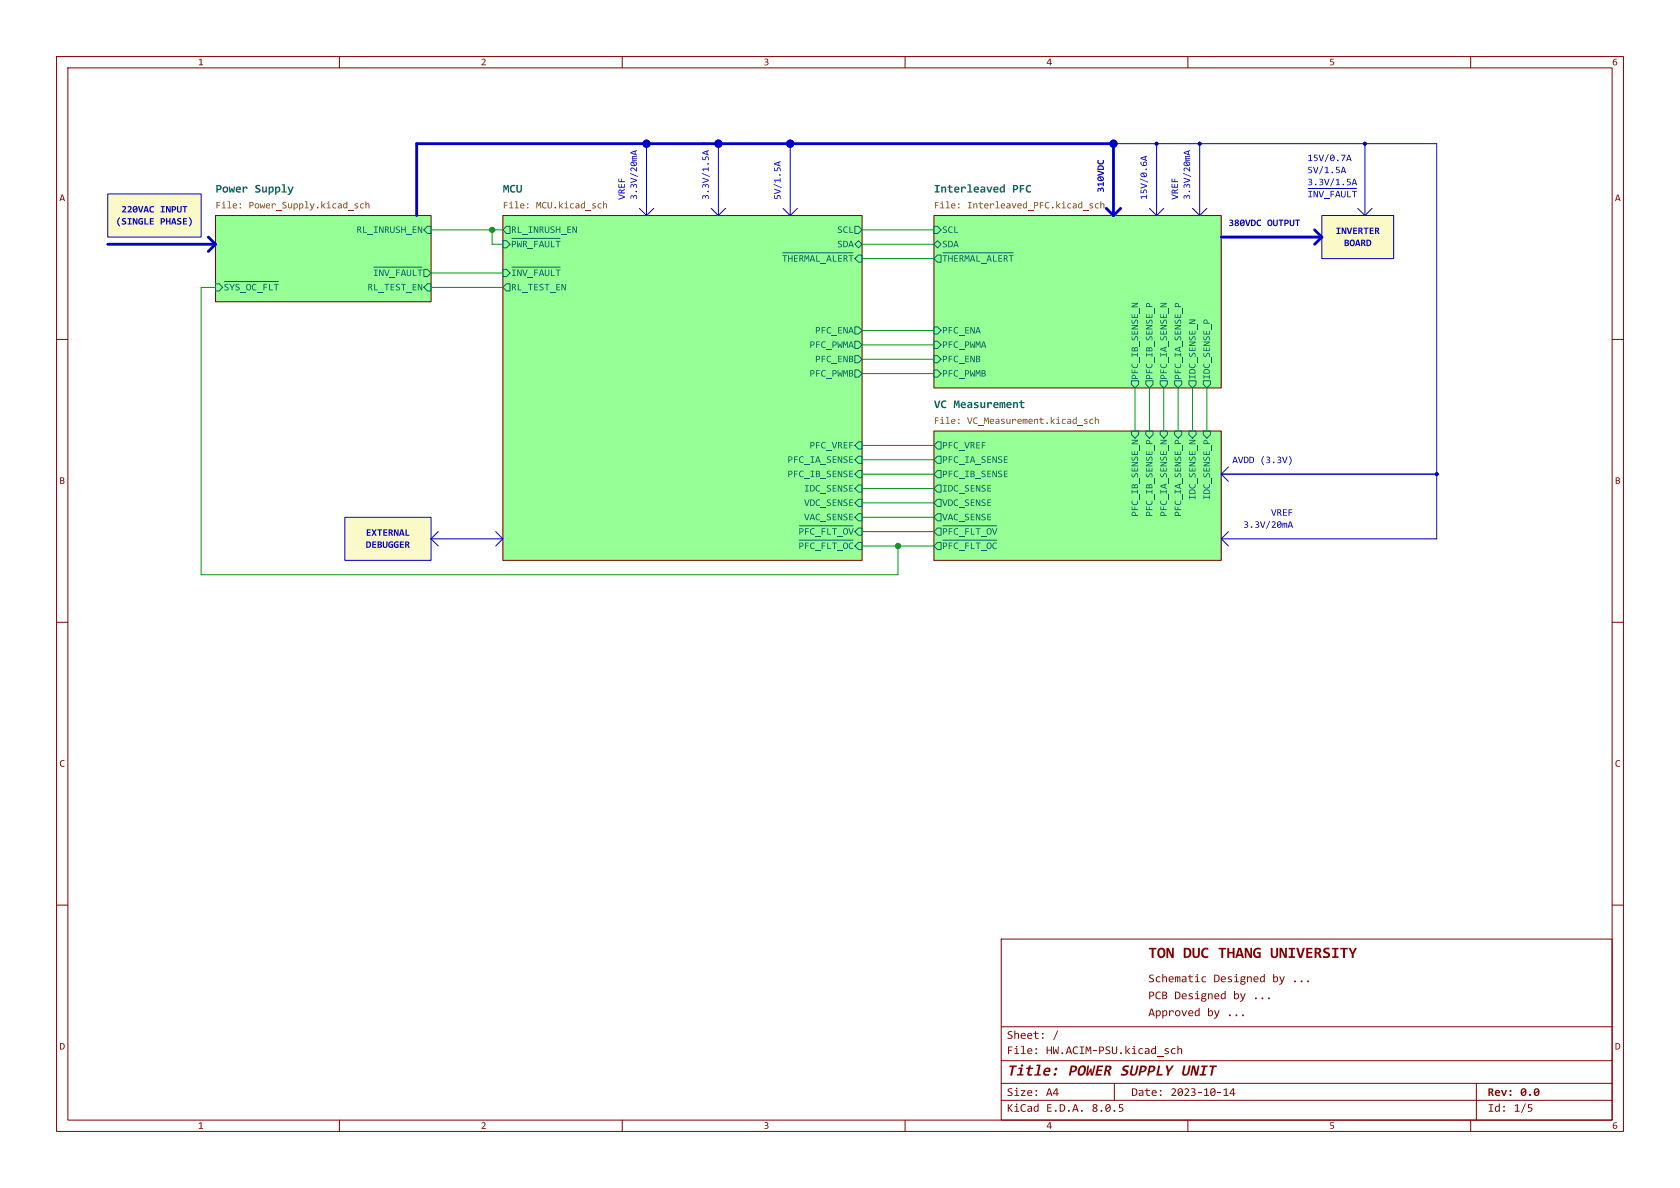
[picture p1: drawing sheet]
<svg xmlns="http://www.w3.org/2000/svg" width="297mm" height="210mm" viewBox="0 0 297 210" stroke-linecap="round" stroke-linejoin="round" font-family="sans-serif">
<g fill="none" stroke="#840000" stroke-width=".18">
<path d="M10 10h277v190h-277zM12 12h273v186h-273zM60 10v2M110 10v2M160 10v2M210 10v2M260 10v2M10 60h2M285 60h2M10 110h2M285 110h2M10 160h2"/>
<path d="M285 160h2M177 166h108v32h-108zM60 198v2M110 198v2M160 198v2M210 198v2M260 198v2"/>
</g>
<path d="M217.9 192.4h.3v.9h.2v.1h-.2v.3h-.2v-.3h-.7v-.1h.7v-.7l-.5 .7h-.2z" fill="#840000"/>
<path d="M177 194.5h108" fill="none" stroke="#840000" stroke-width=".18"/>
<path d="M197.8 195.2h.7v.2h-.5v.3a.46 .46 0 0 1 .6 .5 .46 .46 0 0 1-.7 .3h-.1v-.1a.33 .33 0 0 0 .5 0 .33 .33 0 0 0 0-.5h-.5z" fill="#840000"/>
<path d="M177 191.5h108" fill="none" stroke="#840000" stroke-width=".18"/>
<g fill="#840000">
<circle cx="183.2" cy="192.8" r=".16"/>
<circle cx="183.2" cy="193.6" r=".16"/>
<circle cx="265.9" cy="195.6" r=".16"/>
<circle cx="265.9" cy="196.4" r=".16"/>
</g>
<path d="M177 187.5h108" fill="none" stroke="#840000" stroke-width=".18"/>
<g fill="#840000">
<path d="M184.7 188.9a.55 .55 0 0 1 .8-.2 .55 .55 0 0 1 .2 .8h-.9a.47 .47 0 0 0 .7 .3v.3a.66 .66 0 0 1-.9 0 .66 .66 0 0 1-.1-.8h.9a.29 .29 0 0 0-.3-.4 .29 .29 0 0 0-.3 .4h-.3z"/>
<path d="M181.8 185.4a.46 .46 0 0 1 .5-.1 .46 .46 0 0 1 .2 .6h-.7l.1 .3h.5v.1a.55 .55 0 0 1-.6 0 .55 .55 0 0 1-.2-.6h.7a.27 .27 0 0 0-.3-.3 .27 .27 0 0 0-.2 .3h-.2z"/>
<circle cx="186.7" cy="189" r=".25"/>
<circle cx="186.5" cy="189.9" r=".25"/>
<circle cx="183.2" cy="185.4" r=".16"/>
<circle cx="183.2" cy="186.2" r=".16"/>
</g>
<path d="M177 181.5h108" fill="none" stroke="#840000" stroke-width=".18"/>
<g fill="#840000">
<circle cx="231.3" cy="173.5" r=".17"/>
<circle cx="224.3" cy="176.5" r=".17"/>
</g>
<path d="M197 191.5v3M261 191.5v6.5" fill="none" stroke="#840000" stroke-width=".18"/>
<circle cx="219.7" cy="179.5" r=".17" fill="#840000"/>
<g fill="#96ff96" stroke="#96ff96" stroke-width=".18">
<path d="M165.1 76.2h50.8v22.9h-50.8z"/>
<path d="M165.1 38.1h50.8v30.5h-50.8z"/>
<path d="M88.9 38.1h63.5v61h-63.5z"/>
<path d="M38.1 38.1h38.1v15.2h-38.1z"/>
</g>
<g fill="#fafac8">
<path d="M61 91.4h15.2v7.7h-15.2z"/>
<path d="M233.7 38.1h12.7v7.6h-12.7z"/>
<path d="M19 34.3h16.6v7.6h-16.6z"/>
</g>
<g fill="#0000c2" stroke="#0000c2" stroke-width=".18">
<circle cx="127" cy="25.4" r=".63"/>
<circle cx="114.3" cy="25.4" r=".63"/>
<circle cx="139.7" cy="25.4" r=".63"/>
<circle cx="212.1" cy="25.4" r=".25"/>
<circle cx="204.5" cy="25.4" r=".25"/>
<circle cx="241.3" cy="25.4" r=".25"/>
<circle cx="196.8" cy="25.4" r=".63"/>
<circle cx="254" cy="83.8" r=".25"/>
</g>
<path d="M165.1 76.2h50.8v22.9h-50.8z" fill="none" stroke="#840000" stroke-width=".18"/>
<path d="M165.7 78.1h.7v1.3h-.7l-.6-.7zM165.7 95.9h.7v1.3h-.7l-.6-.7zM165.7 88.3h.7v1.2h-.7l-.6-.6zM165.7 85.7h.7v1.3h-.7l-.6-.6zM165.7 90.8h.7v1.3h-.7l-.6-.7zM165.7 93.3h.7v1.3h-.7l-.6-.6zM165.7 83.2h.7v1.3h-.7l-.6-.7zM165.7 80.6h.7v1.3h-.7l-.6-.6zM166.7 95.5h9.5M166.7 92.9h9.5" fill="none" stroke="#006464" stroke-width=".18"/>
<g fill="#725600">
<path d="M168.3 74.1a.39 .39 0 0 1 .4 0 .39 .39 0 0 1 .2 .4h-.6l.1 .3h.5a.41 .41 0 0 1-.6 .1 .41 .41 0 0 1-.2-.5h.7a.23 .23 0 0 0-.3-.2 .23 .23 0 0 0-.2 .2h-.2z"/>
<path d="M193.6 73.7h.1v.5a.3 .3 0 0 1 .4-.2 .3 .3 0 0 1 .2 .4v.5h-.2v-.5a.2 .2 0 0 0-.2-.2 .2 .2 0 0 0-.2 .1v.6h-.1z"/>
<circle cx="169.5" cy="74.2" r=".13"/>
<circle cx="169.5" cy="74.8" r=".13"/>
</g>
<path d="M165.1 38.1h50.8v30.5h-50.8z" fill="none" stroke="#840000" stroke-width=".18"/>
<g fill="none" stroke="#006464" stroke-width=".18">
<path d="M165.1 57.8h.6l.7 .6-.7 .7h-.6zM165.1 40h.6l.7 .6-.7 .7h-.6zM165.7 42.5l.7 .7-.7 .6-.6-.6zM165.7 45.1h.7v1.3h-.7l-.6-.7zM166.7 44.7h12.4M165.1 62.9h.6l.7 .6-.7 .6h-.6zM165.1 65.4h.6l.7 .6-.7 .7h-.6zM165.1 60.3h.6l.7 .7-.7 .6h-.6zM200 67.3h1.3v.6l-.6 .7-.7-.7zM202.6 67.3h1.2v.6l-.6 .7-.6-.7zM205.1 67.3h1.3v.6l-.7 .7-.6-.7zM207.6 67.3h1.3v.6l-.6 .7-.7-.7z"/>
<path d="M210.2 67.3h1.3v.6l-.7 .7-.6-.7zM212.7 67.3h1.3v.6l-.6 .7-.7-.7z"/>
</g>
<path d="M176.9 33.1l.5-.1v-.4h.3v1.4h-.3v-.1a.41 .41 0 0 1-.5 .1 .41 .41 0 0 1-.2-.5h.3l.2 .3 .2-.2-.1-.4h-.2l-.1 .3h-.3z" fill="#006464"/>
<g fill="#725600">
<path d="M168.3 36a.39 .39 0 0 1 .4 0 .39 .39 0 0 1 .2 .4h-.6l.1 .3h.5a.41 .41 0 0 1-.6 .1 .41 .41 0 0 1-.2-.5h.7a.23 .23 0 0 0-.3-.2 .23 .23 0 0 0-.2 .2h-.2z"/>
<path d="M192.7 36h.5v.1h-.1a.19 .19 0 0 0-.3 0 .19 .19 0 0 0 0 .2 .19 .19 0 0 0 .3 .1 .3 .3 0 0 1 .1 .4 .3 .3 0 0 1-.5 0h-.1v-.1h.4l.1-.1a.4 .4 0 0 1-.4-.6z"/>
<path d="M193.7 36.1l.4-.2 .1 .1v.1a.33 .33 0 0 0-.5 .3 .33 .33 0 0 0 .5 .3v.1a.47 .47 0 0 1-.6-.1 .47 .47 0 0 1 .1-.6z"/>
<path d="M194.5 35.6h.2v.5a.3 .3 0 0 1 .3-.2 .3 .3 0 0 1 .2 .4v.5h-.1v-.5a.2 .2 0 0 0-.2-.2 .2 .2 0 0 0-.2 .1v.6h-.2z"/>
<circle cx="169.5" cy="36.1" r=".13"/>
<circle cx="169.5" cy="36.7" r=".13"/>
</g>
<path d="M88.9 38.1h63.5v61h-63.5z" fill="none" stroke="#840000" stroke-width=".18"/>
<path d="M88.9 40.6l.6-.6h.7v1.3h-.7zM88.9 47.6h.6l.7 .7-.7 .6h-.6zM88.9 42.5h.6l.7 .7-.7 .6h-.6zM89.5 50.2h.7v1.2h-.7l-.6-.6zM90.5 47.2h8.5M90.5 42.1h8.5M138.4 44.7h12.4M151.1 40h.7l.6 .6-.6 .7h-.7zM151.8 42.5l.6 .7-.6 .6-.7-.6zM141.3 92.9h9.5M141.3 95.5h9.5" fill="none" stroke="#006464" stroke-width=".18"/>
<g fill="#725600">
<path d="M92.1 36a.39 .39 0 0 1 .4 0 .39 .39 0 0 1 .2 .4h-.6l.1 .3h.5a.41 .41 0 0 1-.6 .1 .41 .41 0 0 1-.2-.5h.7a.23 .23 0 0 0-.3-.2 .23 .23 0 0 0-.2 .2h-.2z"/>
<circle cx="93.3" cy="36.1" r=".13"/>
<circle cx="93.3" cy="36.7" r=".13"/>
</g>
<path d="M38.1 38.1h38.1v15.2h-38.1z" fill="none" stroke="#840000" stroke-width=".18"/>
<path d="M38.1 50.2h.6l.7 .6-.7 .6h-.6zM39.7 49.8h9.5M66.1 47.2h8.5" fill="none" stroke="#006464" stroke-width=".18"/>
<g fill="#725600">
<path d="M41.3 36a.39 .39 0 0 1 .4 0 .39 .39 0 0 1 .2 .4h-.6l.1 .3h.5a.41 .41 0 0 1-.6 .1 .41 .41 0 0 1-.2-.5h.7a.23 .23 0 0 0-.3-.2 .23 .23 0 0 0-.2 .2h-.2z"/>
<path d="M63.7 36.1l.4-.2 .2 .1v.1a.33 .33 0 0 0-.5 .3 .33 .33 0 0 0 .5 .3v.1a.47 .47 0 0 1-.6-.1 .47 .47 0 0 1 0-.6z"/>
<path d="M64.6 35.6h.2v.5a.3 .3 0 0 1 .3-.2 .3 .3 0 0 1 .2 .4v.5h-.1v-.5a.2 .2 0 0 0-.2-.2 .2 .2 0 0 0-.2 .1v.6h-.2z"/>
<circle cx="42.5" cy="36.1" r=".13"/>
<circle cx="42.5" cy="36.7" r=".13"/>
</g>
<g fill="#0000c2">
<path d="M124.2 26.9l1.1-.4v.2l-.2 .1v.4l.2 .1v.2l-1.1-.4 .1-.1 .6 .2v-.4l-.6 .2h-.1z"/>
<path d="M239.3 31.6h.3l.3 1.1h-.1l-.1-.2h-.5l-.1 .2h-.1l.1-.3h.5l-.2-.6-.2 .6h-.1z"/>
</g>
<path d="M231.3 33.3h8.5" fill="none" stroke="#0000c2" stroke-width=".18"/>
<path d="M227.9 80.6a1.06 1.06 0 0 1 0 1.6 .98 .98 0 0 0 0-1.5z" fill="#0000c2"/>
<g fill="none" stroke="#0000c2" stroke-width=".18">
<path d="M19 34.3h16.6v7.6h-16.6zM113 36.8l1.3 1.3M114.3 25.4v12.7M115.6 36.8l-1.3 1.3M125.7 36.8l1.3 1.3M127 25.4v12.7M128.3 36.8l-1.3 1.3M138.4 36.8l1.3 1.3M139.7 25.4v12.7M141 36.8l-1.3 1.3M196.8 25.4h57.2v69.9h-38.1M203.2 36.8l1.3 1.3"/>
<path d="M204.5 25.4v12.7M205.7 36.8l-1.2 1.3M210.8 36.8l1.3 1.3M212.1 25.4v12.7M213.4 36.8l-1.3 1.3M233.7 38.1h12.7v7.6h-12.7zM240 36.8l1.3 1.3M241.3 25.4v12.7M242.6 36.8l-1.3 1.3M61 91.4h15.2v7.7h-15.2zM76.2 95.3l1.3 1.2M76.2 95.3h12.7"/>
<path d="M77.5 94l-1.3 1.3M87.6 94l1.3 1.3M88.9 95.3l-1.3 1.2M215.9 83.8h38.1M215.9 83.8l1.3 1.3M215.9 95.3l1.3 1.2M217.2 82.6l-1.3 1.2M217.2 94l-1.3 1.3"/>
<circle cx="114.3" cy="25.4" r=".63"/>
<circle cx="127" cy="25.4" r=".63"/>
<circle cx="139.7" cy="25.4" r=".63"/>
<circle cx="196.8" cy="25.4" r=".63"/>
<circle cx="204.5" cy="25.4" r=".25"/>
<circle cx="212.1" cy="25.4" r=".25"/>
<circle cx="241.3" cy="25.4" r=".25"/>
<circle cx="254" cy="83.8" r=".25"/>
</g>
<path d="M73.7 38.1v-12.7h123.1v12.7M195.6 36.8l1.2 1.3M198.1 36.8l-1.3 1.3M19 43.2h19.1M36.8 41.9l1.3 1.3M38.1 43.2l-1.3 1.3M215.9 41.9h17.8M232.4 40.6l1.3 1.3M233.7 41.9l-1.3 1.3" fill="none" stroke="#0000c2" stroke-width=".5"/>
<g fill="none" stroke="#009600" stroke-width=".18">
<path d="M38.1 50.8h-2.5v50.8h123.1v-5.1M76.2 50.8h12.7M76.2 40.6h12.7M76.2 48.3h12.7M87 40.6v2.6h1.9M152.4 40.6h12.7M152.4 58.4h12.7M152.4 43.2h12.7M152.4 45.7h12.7M152.4 63.5h12.7M152.4 61h12.7M152.4 78.7h12.7"/>
<path d="M152.4 66h12.7M200.7 68.6v7.6M203.2 68.6v7.6M205.7 68.6v7.6M208.3 68.6v7.6M210.8 68.6v7.6M213.4 68.6v7.6M152.4 88.9h12.7M152.4 86.4h12.7M152.4 81.3h12.7M152.4 96.5h12.7M152.4 94h12.7"/>
<path d="M152.4 83.8h12.7M152.4 91.4h12.7"/>
</g>
<g fill="#009600" stroke="#009600" stroke-width=".18">
<circle cx="158.7" cy="96.5" r=".46"/>
<circle cx="87" cy="40.6" r=".46"/>
</g>
<g font-size="2.8" fill="#840000">
<text x="203" y="169.9">TONDUCTHANGUNIVERSITY</text>
<text x="178" y="190.7">Title:</text>
<text x="188.8" y="190.7">POWER</text>
<text x="198" y="190.7">SUPPLYUNIT</text>
</g>
<g font-size="2.1" fill="#006464">
<text x="38.1" y="34.3">Power Supply</text>
<text x="88.9" y="34.3">MCU</text>
<text x="165.1" y="34.3">Interleaved</text>
<text x="178.9" y="34.3">PFC</text>
<text x="165.1" y="72.4">VC Measurement</text>
</g>
<g font-size="2.1" fill="#840000">
<text x="203" y="174.1">Schematic</text>
<text x="203" y="177.1">PCBDesigned</text>
<text x="214.5" y="174.1">Designed</text>
<text x="218" y="177.1">by ...</text>
<text x="224.9" y="174.1">by ...</text>
<text x="178" y="184.1">Sheet:</text>
<text x="186.1" y="184.1">/</text>
<text x="203" y="180.1">Approved by ...</text>
<text x="178" y="186.8">File:</text>
<text x="184.9" y="186.8">HW.ACIM-PSU.kicad_sch</text>
<text x="178" y="197">KiCad E.D.A.</text>
<text x="178" y="194.2">Size:</text>
<text x="184.9" y="194.2">A4</text>
<text x="193" y="197">8.0.5</text>
<text x="200" y="194.2">Date:</text>
<text x="206.9" y="194.2">2023-10-14</text>
<text x="263" y="194.2">Rev: 0.0</text>
<text x="263" y="197">Id:</text>
<text x="267.6" y="197">1/5</text>
</g>
<g font-size="1.8" fill="#840000">
<text x="35" y="11.9">1</text>
<text x="85" y="11.9">2</text>
<text x="135" y="11.9">3</text>
<text x="185" y="11.9">4</text>
<text x="235" y="11.9">5</text>
<text x="285" y="11.9">6</text>
<text x="10.5" y="35.9">A</text>
<text x="285.5" y="35.9">A</text>
<text x="10.5" y="85.9">B</text>
<text x="285.5" y="85.9">B</text>
<text x="10.5" y="135.9">C</text>
<text x="285.5" y="135.9">C</text>
<text x="10.5" y="185.9">D</text>
<text x="285.5" y="185.9">D</text>
<text x="35" y="199.9">1</text>
<text x="85" y="199.9">2</text>
<text x="135" y="199.9">3</text>
<text x="185" y="199.9">4</text>
<text x="235" y="199.9">5</text>
<text x="285" y="199.9">6</text>
</g>
<g font-size="1.8" fill="#0000c2">
<text x="231.1" y="28.7">15V/0.7A</text>
<text x="110.7" y="35.3" transform="rotate(-90 110.7 35.3)">VREF</text>
<text x="112.8" y="35.3" transform="rotate(-90 112.8 35.3)">3.3V/20mA</text>
<text x="125.5" y="35.3" transform="rotate(-90 125.5 35.3)">3.3V/1.5A</text>
<text x="138.2" y="35.3" transform="rotate(-90 138.2 35.3)">5V/1.5A</text>
<text x="195.4" y="34" transform="rotate(-90 195.4 34)">310VDC</text>
<text x="203" y="35.3" transform="rotate(-90 203 35.3)">15V/0.6A</text>
<text x="208.5" y="35.3" transform="rotate(-90 208.5 35.3)">VREF</text>
<text x="210.6" y="35.3" transform="rotate(-90 210.6 35.3)">3.3V/20mA</text>
<text x="231.1" y="30.8">5V/1.5A</text>
<text x="231.1" y="33">3.3V/1.5A</text>
<text x="231.1" y="35.1">~{INV_FAULT}</text>
<text x="20.5" y="40.1">(SINGLE PHASE)</text>
<text x="21.4" y="37.9">220VACINPUT</text>
<text x="217.2" y="40.2">380VDCOUTPUT</text>
<text x="236.1" y="41.7">INVERTER</text>
<text x="237.6" y="43.9">BOARD</text>
<text x="217.9" y="82.1">AVDD(3.3V)</text>
<text x="64.7" y="95.1">EXTERNAL</text>
<text x="219.8" y="93.5">3.3V/20mA</text>
<text x="224.7" y="91.4">VREF</text>
<text x="64.7" y="97.2">DEBUGGER</text>
</g>
<g font-size="1.8" fill="#725600">
<text x="38.1" y="37.4">File:</text>
<text x="44" y="37.4">Power_Supply.kicad_sch</text>
<text x="88.9" y="37.4">File:</text>
<text x="94.8" y="37.4">MCU.kicad_sch</text>
<text x="165.1" y="37.4">File:</text>
<text x="171" y="37.4">Interleaved_PFC.kicad_sch</text>
<text x="165.1" y="75.5">File:</text>
<text x="171" y="75.5">VC_Measurement.kicad_sch</text>
</g>
<g font-size="1.8" fill="#006464">
<text x="63" y="41.5">RL_INRUSH_EN</text>
<text x="90.4" y="41.5">RL_INRUSH_EN</text>
<text x="148" y="41.5">SCL</text>
<text x="166.6" y="41.5">SCL</text>
<text x="90.4" y="44.1">~{PWR_FAULT}</text>
<text x="138.2" y="46.6">~{THERMAL_ALERT}</text>
<text x="148" y="44.1">SDA</text>
<text x="166.6" y="44.1">SDA</text>
<text x="166.6" y="46.6">~{THERMAL_ALERT}</text>
<text x="39.6" y="51.7">~{SYS_OC_FLT}</text>
<text x="65" y="51.7">RL_TEST_EN</text>
<text x="66" y="49.2">~{INV_FAULT}</text>
<text x="90.4" y="49.2">~{INV_FAULT}</text>
<text x="90.4" y="51.7">RL_TEST_EN</text>
<text x="144.1" y="59.3">PFC_ENA</text>
<text x="166.6" y="59.3">PFC_ENA</text>
<text x="143.1" y="61.9">PFC_PWMA</text>
<text x="144.1" y="64.4">PFC_ENB</text>
<text x="166.6" y="64.4">PFC_ENB</text>
<text x="166.6" y="61.9">PFC_PWMA</text>
<text x="143.1" y="66.9">PFC_PWMB</text>
<text x="166.6" y="66.9">PFC_PWMB</text>
<text x="201.6" y="67.1" transform="rotate(-90 201.6 67.1)">PFC_IB_SENSE_N</text>
<text x="204.1" y="67.1" transform="rotate(-90 204.1 67.1)">PFC_IB_SENSE_P</text>
<text x="206.6" y="67.1" transform="rotate(-90 206.6 67.1)">PFC_IA_SENSE_N</text>
<text x="209.2" y="67.1" transform="rotate(-90 209.2 67.1)">PFC_IA_SENSE_P</text>
<text x="211.7" y="67.1" transform="rotate(-90 211.7 67.1)">IDC_SENSE_N</text>
<text x="214.3" y="67.1" transform="rotate(-90 214.3 67.1)">IDC_SENSE_P</text>
<text x="139.2" y="82.2">PFC_IA_SENSE</text>
<text x="143.1" y="79.6">PFC_VREF</text>
<text x="166.6" y="82.2">PFC_IA_SENSE</text>
<text x="166.6" y="79.6">PFC_VREF</text>
<text x="139.2" y="84.7">PFC_IB_SENSE</text>
<text x="142.2" y="89.8">VDC_SENSE</text>
<text x="142.2" y="87.3">IDC_SENSE</text>
<text x="166.6" y="89.8">VDC_SENSE</text>
<text x="166.6" y="87.3">IDC_SENSE</text>
<text x="166.6" y="84.7">PFC_IB_SENSE</text>
<text x="211.7" y="88.4" transform="rotate(-90 211.7 88.4)">IDC_SENSE_N</text>
<text x="214.3" y="88.4" transform="rotate(-90 214.3 88.4)">IDC_SENSE_P</text>
<text x="141.2" y="94.9">~{PFC_FLT_OV}</text>
<text x="142.2" y="92.3">VAC_SENSE</text>
<text x="166.6" y="92.3">VAC_SENSE</text>
<text x="166.6" y="94.9">~{PFC_FLT_OV}</text>
<text x="201.6" y="91.3" transform="rotate(-90 201.6 91.3)">PFC_IB_SENSE_N</text>
<text x="204.1" y="91.3" transform="rotate(-90 204.1 91.3)">PFC_IB_SENSE_P</text>
<text x="206.6" y="91.3" transform="rotate(-90 206.6 91.3)">PFC_IA_SENSE_N</text>
<text x="209.2" y="91.3" transform="rotate(-90 209.2 91.3)">PFC_IA_SENSE_P</text>
<text x="141.2" y="97.4">~{PFC_FLT_OC}</text>
<text x="166.6" y="97.4">~{PFC_FLT_OC}</text>
</g>
</svg>
